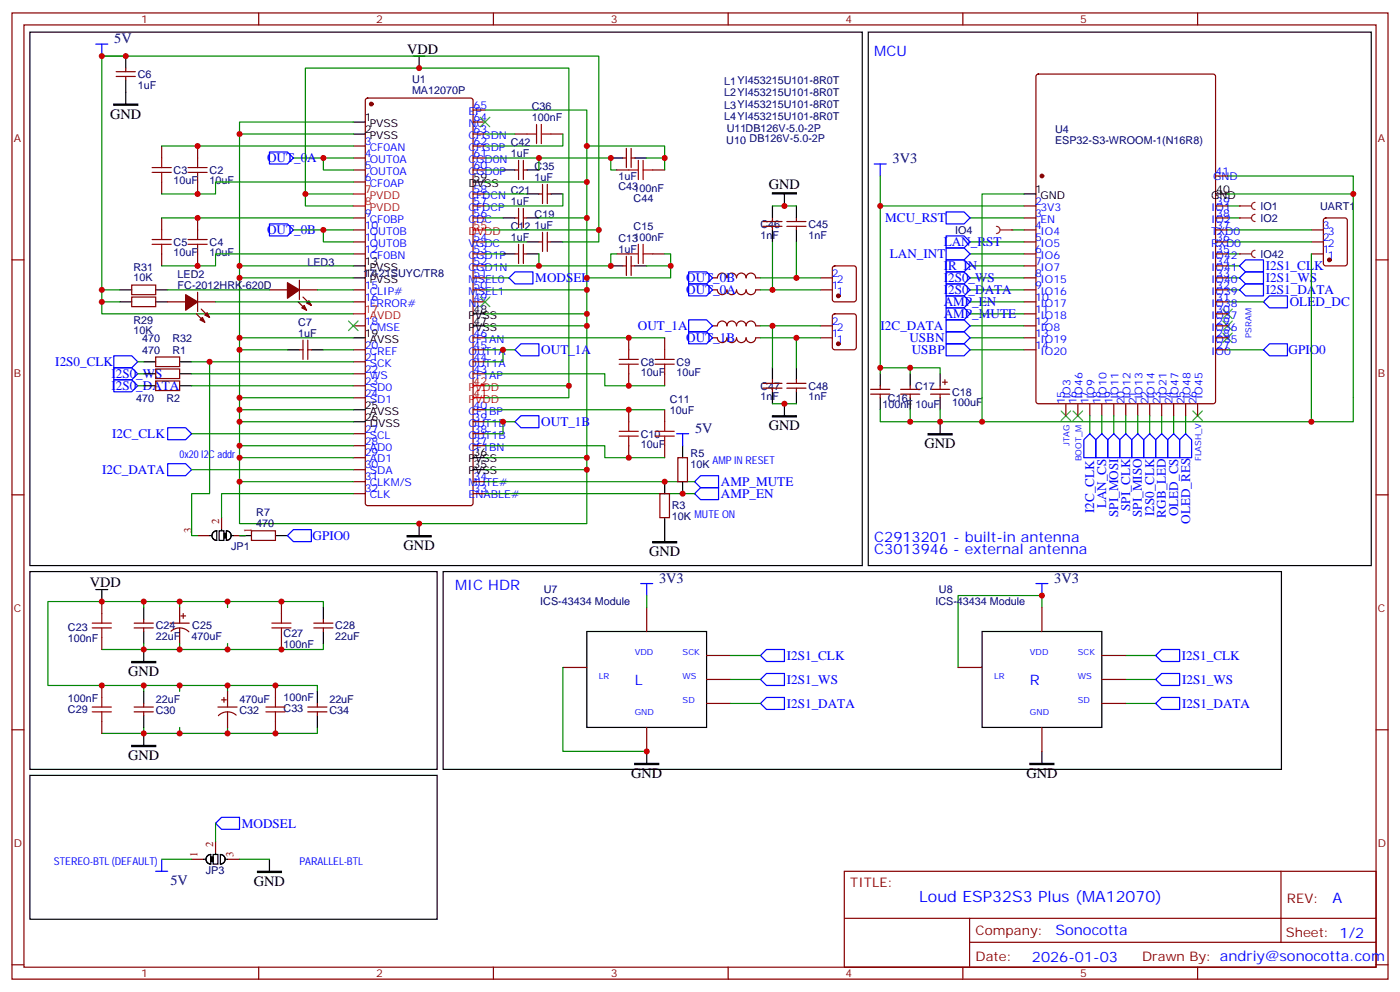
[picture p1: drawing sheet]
<svg xmlns="http://www.w3.org/2000/svg" width="412mm" height="292mm" viewBox="0 0 412 292" stroke-linecap="round" stroke-linejoin="round" font-family="sans-serif">
<g fill="none" stroke="#870000" stroke-width=".35">
<path d="M3.5 3.8h405.4v284.3h-405.4zM7.1 7.3h398.2v277.3h-398.2zM76.2 3.8v3.5M145.3 3.8v3.5M214.5 3.8v3.5M283.6 3.8v3.5M352.8 3.8v3.5M305.4 22l.5-.2h51.5l.6 .4 .1 95.9-.5 .7h-51.7l-.7-.4v-95.9zM358.1 51.8h3.5M3.5 76.5h3.6M245.4 78.5l.5-.3h5.6l.7 .5v9.4l-.4 .7h-5.9l-.7-.4v-9.4zM301.6 60.6h3.6"/>
<path d="M301.6 64.1h3.6M301.6 67.7h3.6M301.6 71.2h3.6M301.6 74.7h3.6M301.6 78.2h3.6M358.1 60.6h3.5M358.1 64.1h3.5M358.1 67.7h3.5M358.1 71.2h3.5M358.1 74.7h3.5M358.1 78.2h3.5M405.3 76.5h3.6"/>
<path d="M241.7 99.4h3.5M241.7 95.9h3.5M241.7 85.3h3.5M241.7 81.8h3.5M245.4 92.6l.5-.2h5.6l.7 .4v9.4l-.4 .7h-5.9l-.7-.4v-9.4zM301.6 99.4h3.6M301.6 95.9h3.6M301.6 85.3h3.6M301.6 81.8h3.6M301.6 88.8h3.6M301.6 92.4h3.6M358.1 99.4h3.5"/>
<path d="M358.1 95.9h3.5M358.1 85.3h3.5M358.1 81.8h3.5M358.1 88.8h3.5M358.1 92.4h3.5M256.5 114.6h5.6M256.5 116h5.6M259.3 113.5v1.1M259.3 116v1.1M265.3 114.6h5.6M265.3 116h5.6M268.1 113.5v1.1"/>
<path d="M268.1 116v1.1M274.1 114.6h5.7M274.1 116h5.7M276.9 113.5v1.1M276.9 116v1.1M277.6 112.5h1.4M278.3 111.8v1.4M301.6 102.9h3.6M314 118.8v3.5M317.5 118.8v3.5M321 118.8v3.5M324.6 118.8v3.5"/>
<path d="M328.1 118.8v3.5M331.6 118.8v3.5M335.1 118.8v3.5M338.7 118.8v3.5M342.2 118.8v3.5M345.7 118.8v3.5M349.2 118.8v3.5M352.8 118.8v3.5M358.1 102.9h3.5M3.5 145.6h3.6M405.3 145.6h3.6M30 177v3.6"/>
<path d="M52.9 178.8v4.6M82.9 177v3.6M190.5 178.8v7M306.9 178.8v7M30 187.6v3.5M39.5 184.8h5.7M39.5 183.4h5.7M42.3 182.3v1.1M42.3 184.8v1M50.1 183.4h5.6M50.4 185.8a3.8 3.8 0 0 1 5.2 .1M52.9 184.8v4.6"/>
<path d="M53.3 181.3h1.4M54 180.6v1.4M82.9 187.6v3.5M92.4 184.8h5.7M92.4 183.4h5.7M95.2 182.3v1.1M95.2 184.8v1M165.8 196.4h7.1M208.1 192.9h7.1M208.1 200h7.1M282.2 196.4h7.1M324.6 192.9h7"/>
<path d="M324.6 200h7M3.5 214.8h3.6M30 201.7v3.5M30 212.3v3.5M39.5 208.1h5.7M39.5 209.5h5.7M42.3 207v1.1M42.3 209.5v1M64.2 208.1h5.6M65.3 206h1.4M66 205.2v1.5M67 203.5v4.6"/>
<path d="M67 209.5v4.6M69.6 210.4a3.8 3.8 0 0 0-5.3 .2M81.1 201.7v3.5M81.1 212.3v3.5M90.7 208.1h5.6M90.7 209.5h5.6M93.5 207v1.1M93.5 209.5v1M190.5 214.1v7M208.1 207h7.1M306.9 214.1v7M324.6 207h7"/>
<path d="M405.3 214.8h3.6M248.7 256.4h156.6v28.2h-156.6zM377.3 256.4v20.9M248.7 270.2h156.5M285.6 277.3h119.6M285.6 270.2v14.2M3.5 283.9h3.6M76.2 284.6v3.5M145.3 284.6v3.5M214.5 284.6v3.5M283.6 284.6v3.5M352.8 284.6v3.5"/>
<path d="M405.3 283.9h3.6"/>
</g>
<g fill="none" stroke="#000" stroke-width=".35">
<path d="M8.8 9.5h245.2v156.9h-245.2zM301.6 57.1h3.6M358.1 57.1h3.5M259.3 110v3.5M259.3 117.1v3.5M268.1 110v3.5M268.1 117.1v3.5M276.9 110v3.5M276.9 117.1v3.5M8.8 168.2h120v58.2h-120zM28.2 173.5h3.5M30 173.5v3.5"/>
<path d="M42.3 178.8v3.5M95.2 178.8v3.5M130.5 168.2h247v58.2h-247zM42.3 185.8v3.6M42.3 191.1v3.6M95.2 185.8v3.6M172.9 185.8h35.2v28.3h-35.2zM289.3 185.8h35.3v28.3h-35.3zM42.3 203.5v3.5M42.3 210.5v3.6M42.3 215.8v3.6M93.5 203.5v3.5"/>
<path d="M93.5 210.5v3.6M190.5 221.1v3.5M306.9 221.1v3.5"/>
</g>
<g fill="#870000" stroke="#870000" stroke-width=".35">
<circle cx="246.9" cy="101.2" r=".53"/>
<circle cx="246.9" cy="87.1" r=".53"/>
<circle cx="306.9" cy="51.8" r=".53"/>
</g>
<path d="M38.8 194.7h7.1v.3h-7.1zM38.8 219.4h7.1v.3h-7.1zM187 224.6h7v.4h-7zM303.4 224.6h7v.4h-7z" fill="#000" stroke="#000" stroke-width=".35"/>
<g fill="none" stroke="#008700" stroke-width=".35">
<path d="M298.1 67.7h3.5M361.6 67.7h3.5M361.6 60.6h3.5M361.6 64.1h3.5M361.6 71.2h3.5M361.6 74.7h3.5M361.6 78.2h3.5M361.6 81.8h3.5M361.6 85.3h3.5M361.6 88.8h10.6M342.2 122.3v5.3M345.7 122.3v5.3"/>
<path d="M349.2 122.3v5.3M42.3 177v1.8M52.9 178.8v-1.8h-38.8v24.7h28.2v1.8M52.9 177h14.1v1.8M67 177h28.2v1.8M190.5 175.3v3.5M306.9 178.8v-3.5h-24.7v21.1M42.3 189.4v1.7M52.9 189.4v1.7h-22.9M67 189.4v1.7h-14.1M95.2 189.4v1.7h-28.2M165.8 196.4v24.7h24.7"/>
<path d="M215.2 200h8.8M215.2 192.9h8.8M331.6 200h8.8M331.6 192.9h8.8M42.3 214.1v1.7h-12.3M42.3 201.7h10.6v1.8M52.9 214.1v1.7h-10.6M52.9 201.7h14.1v1.8M67 201.7h26.5v1.8M67 214.1v1.7h-14.1M93.5 214.1v1.7h-26.5M215.2 207h8.8"/>
<path d="M331.6 207h8.8"/>
</g>
<g fill="none" stroke="#a10000" stroke-width=".35">
<path d="M27.2 184.8h5.6M27.2 183.4h5.6M30 180.6v2.8M30 184.8v2.8M80.1 184.8h5.6M80.1 183.4h5.6M82.9 180.6v2.8M82.9 184.8v2.8M27.2 208.1h5.6M27.2 209.5h5.6M30 205.2v2.9M30 209.5v2.8"/>
<path d="M78.3 208.1h5.7M78.3 209.5h5.7M81.1 205.2v2.9M81.1 209.5v2.8"/>
</g>
<g fill="none" stroke="#00f" stroke-width=".35">
<path d="M373.9 87.1h5.3v3.5h-5.3l-1.7-1.8zM345.7 127.6l1.8 1.8v5.3h-3.5v-5.3zM349.2 127.6l1.8 1.8v5.3h-3.5v-5.3zM188.7 171.7h3.6M190.5 171.7v3.6M305.2 171.7h3.5M306.9 171.7v3.6M224 200l1.8-1.8h5.3v3.5h-5.3zM224 192.9l1.8-1.8h5.3v3.6h-5.3zM340.4 192.9l1.8-1.8h5.3v3.6h-5.3zM340.4 200l1.8-1.8h5.3v3.5h-5.3zM224 207l1.8-1.8h5.3v3.6h-5.3z"/>
<path d="M340.4 207l1.8-1.8h5.3v3.6h-5.3z"/>
</g>
<path d="M360.2 90.9l2.8 2.9M360.2 94.5l2.8 2.8M360.2 98l2.8 2.8M363 90.9l-2.8 2.9M363 94.5l-2.8 2.8M363 98l-2.8 2.8M312.6 120.9l2.8 2.9M315.4 120.9l-2.8 2.9M316.1 120.9l2.8 2.9M318.9 120.9l-2.8 2.9M351.4 120.9l2.8 2.9M354.2 120.9l-2.8 2.9" fill="none" stroke="#3c3" stroke-width=".35"/>
<path d="M365.1 74.7h3.6M369.7 73.7a1.06 1.06 0 0 0-1 1 1.06 1.06 0 0 0 1 1.1" fill="none" stroke="#8c2424" stroke-width=".35"/>
<circle cx="365.1" cy="74.7" r=".18" fill="#8c2424"/>
<path d="M293.5 66.6a1.06 1.06 0 0 1 1.1 1.1 1.06 1.06 0 0 1-1.1 1M294.6 67.7h3.5" fill="none" stroke="#8c2424" stroke-width=".35"/>
<circle cx="298.1" cy="67.7" r=".18" fill="#8c2424"/>
<path d="M365.1 64.1h3.6M369.7 63.1a1.06 1.06 0 0 0-1 1 1.06 1.06 0 0 0 1 1.1" fill="none" stroke="#8c2424" stroke-width=".35"/>
<circle cx="365.1" cy="64.1" r=".18" fill="#8c2424"/>
<path d="M369.7 59.5a1.06 1.06 0 0 0-1 1.1 1.06 1.06 0 0 0 1 1.1M365.1 60.6h3.6" fill="none" stroke="#8c2424" stroke-width=".35"/>
<circle cx="365.1" cy="60.6" r=".18" fill="#8c2424"/>
<g fill="none" stroke="#008700" stroke-width=".35">
<path d="M30 16.5h146.4v54.7h-10.6M37 16.5h-7v75.9h74.1M70.6 39.4h33.5M142.9 32.4h30v121.7h-102.3v-118.2h33.5M142.9 39.4h8.8M165.8 39.4v3.6h-22.9M47.6 43h56.5M86.4 46.5h8.8M90 57.1h14.1M104.1 53.6h-40.6v3.5h-15.9M104.1 46.5h-8.9v3.5h8.9M142.9 46.5h15.8v3.5"/>
<path d="M142.9 57.1h12.3M142.9 53.6h30M142.9 50h5.3M158.7 46.5h21.2v3.5h1.8M165.8 57.1v3.5h-22.9M172.9 43h22.9v3.5M190.5 46.5h5.3v3.5M259.3 51.8v58.2M301.6 57.1h-12.3v67h-12.4M361.6 51.8h37v72.3h-109.3M361.6 57.1h37M47.6 64.1h56.5"/>
<path d="M70.6 78.2h33.5M86.4 67.7h17.7M95.2 67.7v3.5h8.9M104.1 60.6h-14.1v-40.6h77.6v93.5h-24.7M104.1 74.7h-40.6v3.5h-15.9M142.9 71.2h12.3M142.9 74.7h5.3M142.9 64.1h5.3M142.9 67.7h33.5M158.7 74.7v3.5h-15.8M158.7 64.1h14.2M181.7 74.7h-1.8v3.5h-21.2"/>
<path d="M195.8 74.7h1.8v3.5h-7.1M197.6 78.2v3.6h-24.7M227.5 71.2v14.1h14.2M227.5 60.6h7.1M234.6 71.2v10.6h7.1M259.3 60.6h42.3M285.8 71.2h15.8M285.8 74.7h15.8M285.8 78.2h15.8M285.8 64.1h15.8M365.1 71.2h21.2M365.1 67.7h21.2"/>
<path d="M386.3 74.7v49.4M30 85.3h5.3M30 88.8h5.3M49.4 85.3h30M63.5 88.8h40.6M70.6 99.4h33.5M70.6 81.8h33.5M93.5 85.3h10.6M142.9 99.4h52.9M142.9 95.9h30M142.9 85.3h30M142.9 81.8h7"/>
<path d="M142.9 92.4h30M224 81.8h10.6M224 99.4h10.6M224 95.9h3.5M224 85.3h3.5M241.7 99.4h-7.1v8.8M241.7 95.9h-14.2v12.3M285.8 99.4h15.8M285.8 95.9h15.8M285.8 85.3h15.8M285.8 81.8h15.8M285.8 88.8h15.8"/>
<path d="M285.8 92.4h15.8M40.6 106.5h1.7M40.6 110h1.7M40.6 113.5h1.7M56.4 106.5h47.7M56.4 110h47.7M56.4 113.5h47.7M61.7 106.5v38.8h-5.3v12.3h1.8M70.6 102.9h14.1M70.6 117.1h33.5M95.2 102.9h8.9M142.9 110h35.3v3.5h17.6"/>
<path d="M142.9 102.9h8.8M148.2 102.9v3.6h-5.3M167.6 113.5v3.6h-24.7M227.5 118.8h7.1M259.3 108.2h8.8v1.8M268.1 108.2h8.8v1.8M285.8 102.9h15.8M361.6 102.9h10.6M56.4 138.2h47.7M56.4 127.6h47.7M70.6 134.7h33.5M70.6 120.6h33.5"/>
<path d="M70.6 124.1h33.5M70.6 131.2h33.5M142.9 131.2h35.3v3.5h17.6M142.9 134.7h30M142.9 138.2h30M142.9 120.6h52.9M142.9 124.1h8.8M148.2 124.1v3.5h-5.3M259.3 120.6v3.5h8.8M268.1 120.6v3.5h8.8v-3.5M321 122.3v5.3M324.6 122.3v5.3"/>
<path d="M328.1 122.3v5.3M331.6 122.3v5.3M335.1 122.3v5.3M338.7 122.3v5.3M70.6 141.7h33.5M70.6 157.6h1.7M104.1 145.3h-38.8v7M142.9 145.3h61.7M142.9 141.7h61.7M47.6 252.9h8.8M63.5 242.3v5.3M70.6 252.9h8.8"/>
</g>
<g fill="none" stroke="#00f" stroke-width=".35">
<path d="M28.2 13h3.5M30 13v3.5M79.4 44.7h5.3l1.7 1.8-1.7 1.8h-5.3zM257.5 48.3h3.6M259.3 48.3v3.5M79.4 65.9h5.3l1.7 1.8-1.7 1.7h-5.3zM278.7 69.4h5.3l1.8 1.8-1.8 1.8h-5.3zM278.7 73h5.3l1.8 1.7-1.8 1.8h-5.3zM278.7 76.5h5.3l1.8 1.7-1.8 1.8h-5.3zM278.7 62.4h5.3l1.8 1.7-1.8 1.8h-5.3zM365.1 78.2l1.8-1.7h5.3v3.5h-5.3zM149.9 81.8l1.8-1.8h5.3v3.5h-5.3z"/>
<path d="M202.8 94.1h5.3l1.8 1.8-1.8 1.7h-5.3zM202.8 97.6h5.3l1.8 1.8-1.8 1.8h-5.3zM202.8 83.5h5.3l1.8 1.8-1.8 1.8h-5.3zM202.8 80h5.3l1.8 1.8-1.8 1.7h-5.3zM278.7 97.6h5.3l1.8 1.8-1.8 1.8h-5.3zM278.7 83.5h5.3l1.8 1.8-1.8 1.8h-5.3zM278.7 94.1h5.3l1.8 1.8-1.8 1.7h-5.3zM278.7 80h5.3l1.8 1.8-1.8 1.7h-5.3zM278.7 87.1h5.3l1.8 1.7-1.8 1.8h-5.3zM278.7 90.6h5.3l1.8 1.8-1.8 1.7h-5.3zM365.1 81.8l1.8-1.8h5.3v3.5h-5.3zM365.1 85.3l1.8-1.8h5.3v3.6h-5.3z"/>
<path d="M33.5 111.8h5.3l1.8 1.7-1.8 1.8h-5.3zM33.5 108.2h5.3l1.8 1.8-1.8 1.8h-5.3zM33.5 104.7h5.3l1.8 1.8-1.8 1.7h-5.3zM151.7 102.9l1.8-1.7h5.2v3.5h-5.2zM278.7 101.2h5.3l1.8 1.7-1.8 1.8h-5.3zM373.9 101.2h5.3v3.5h-5.3l-1.7-1.8zM49.4 136.5h5.3l1.7 1.7-1.7 1.8h-5.3zM49.4 125.9h5.3l1.7 1.7-1.7 1.8h-5.3zM151.7 124.1l1.8-1.8h5.2v3.6h-5.2zM199.3 127.6h3.5M201.1 127.6v3.6M321 127.6l1.8 1.8v5.3h-3.5v-5.3z"/>
<path d="M322.8 129.4l1.8-1.8 1.7 1.8v5.3h-3.5zM328.1 127.6l1.7 1.8v5.3h-3.5v-5.3zM329.8 129.4l1.8-1.8 1.8 1.8v5.3h-3.6zM335.1 127.6l1.8 1.8v5.3h-3.5v-5.3zM338.7 127.6l1.7 1.8v5.3h-3.5v-5.3zM342.2 127.6l1.8 1.8v5.3h-3.6v-5.3zM84.7 157.6l1.7-1.7h5.3v3.5h-5.3zM204.6 145.3l1.8-1.8h5.3v3.5h-5.3zM204.6 141.7l1.8-1.7h5.3v3.5h-5.3zM45.9 256.4h3.5M47.6 252.9v3.5M63.5 242.3l1.8-1.8h5.3v3.6h-5.3z"/>
</g>
<g fill="none" stroke="#000" stroke-width=".35">
<path d="M37 16.5v3.5M121.7 16.5h3.5M123.5 16.5v3.5M255.8 9.5h148.1v156.9h-148.1zM37 23.6v7M104.1 35.9h3.5M104.1 39.4h3.5M139.3 53.6h3.6M148.2 50h3.5M155.2 57.1h3.5M155.2 50h3.5M162.3 57.1h3.5"/>
<path d="M179.9 46.5h3.5M187 46.5h3.5M231.1 57.1v3.5M104.1 78.2h3.5M148.2 74.7h3.5M148.2 64.1h3.5M155.2 74.7h3.5M155.2 71.2h3.5M155.2 64.1h3.5M162.3 71.2h3.5M179.9 78.2h3.5M187 78.2h3.5"/>
<path d="M227.5 60.6v3.5M227.5 67.7v3.5M234.6 60.6v3.5M234.6 67.7v3.5M35.3 85.3h3.5M35.3 88.8h3.5M45.9 85.3h3.5M45.9 88.8h3.5M104.1 81.8h3.5M104.1 99.4h3.5M139.3 95.9h3.6M139.3 92.4h3.6"/>
<path d="M42.3 106.5h3.6M42.3 110h3.6M42.3 113.5h3.6M52.9 106.5h3.5M52.9 110h3.5M52.9 113.5h3.5M84.7 102.9h3.5M91.7 102.9h3.5M227.5 108.2v3.6M227.5 115.3v3.5M231.1 118.8v3.5M234.6 108.2v3.6"/>
<path d="M234.6 115.3v3.5M104.1 120.6h3.5M104.1 124.1h3.5M139.3 138.2h3.6M139.3 134.7h3.6M201.1 131.2v3.5M276.9 124.1v3.5M61.7 157.6h.7M62.7 156.8l1.2-.6-.1 2.8a1.41 1.41 0 0 1-1.2-.7 1.41 1.41 0 0 1 .1-1.5zM64.6 156.2h1.4v2.8h-1.4zM65.3 155.9v.3M66.7 156.2a1.41 1.41 0 0 1 1.4 1.4 1.41 1.41 0 0 1-1.4 1.4z"/>
<path d="M68.1 157.6h.7M70.6 157.6h3.5M81.1 157.6h3.6M123.5 154.1v3.5M195.8 141.7v3.6M195.8 152.3v7.1M201.1 141.7v3.6M8.8 228.2h120v42.3h-120zM60 252.9h.7M61.3 251.7l.8-.2v2.8a1.41 1.41 0 0 1-1.4-1 1.41 1.41 0 0 1 .6-1.6zM62.8 251.5h1.4v2.8h-1.4zM63.5 251.1v.4"/>
<path d="M64.9 251.5a1.41 1.41 0 0 1 1.4 1.4 1.41 1.41 0 0 1-1.4 1.4zM66.3 252.9h.7M79.4 252.9v3.5"/>
</g>
<path d="M33.5 30.6h7.1v.4h-7.1zM227.5 56.7h7.1v.4h-7.1zM227.5 122.3h7.1v.4h-7.1zM273.4 127.6h7.1v.4h-7.1zM66 156.9h.7v1.4h-.7zM119.9 157.6h7.1v.4h-7.1zM192.3 159.4h7v.3h-7zM62.1 252.2h.7v1.4h-.7zM75.8 256.4h7.1v.4h-7.1z" fill="#000" stroke="#000" stroke-width=".35"/>
<g fill="none" stroke="#870000" stroke-width=".35">
<path d="M34.2 22.5h5.7M34.2 21.1h5.7M37 20v1.1M37 22.5v1.1M107.8 29.1l.5-.2h30.3l.7 .4v118.8l-.4 .6-30.6 .1-.6-.5-.1-118.7zM139.3 39.4h3.6M139.3 35.9h3.6M139.3 32.4h3.6M151.7 39.4h3.5M162.3 39.4h3.5M47.6 43v3.5M47.6 53.6v3.5"/>
<path d="M58.2 43v3.5M58.2 53.6v3.5M104.1 43h3.5M104.1 46.5h3.5M104.1 50h3.5M104.1 53.6h3.5M139.3 43h3.6M139.3 46.5h3.6M139.3 50h3.6M139.3 57.1h3.6M151.7 50h1.1M152.8 47.2v5.6"/>
<path d="M154.2 50h1M154.2 47.2v5.6M158.7 57.1h1.1M159.8 54.3v5.6M161.2 57.1h1.1M161.2 54.3v5.6M181.7 50h3.5M183.4 46.5h1.1M184.5 43.7v5.6M185.9 46.5h1.1M185.9 43.7v5.6M192.3 50h3.5"/>
<path d="M47.6 64.1v3.6M47.6 74.7v3.5M58.2 64.1v3.6M58.2 74.7v3.5M104.1 74.7h3.5M104.1 71.2h3.5M104.1 67.7h3.5M104.1 64.1h3.5M139.3 74.7h3.6M139.3 71.2h3.6M139.3 64.1h3.6M139.3 78.2h3.6"/>
<path d="M139.3 60.6h3.6M151.7 74.7h1.1M151.7 64.1h1.1M152.8 61.3v5.7M152.8 71.9v5.6M154.2 74.7h1M154.2 64.1h1M154.2 61.3v5.7M154.2 71.9v5.6M158.7 71.2h1.1M159.8 68.4v5.6M161.2 71.2h1.1"/>
<path d="M161.2 68.4v5.6M181.7 74.7h3.5M183.4 78.2h1.1M184.5 75.4v5.7M185.9 78.2h1.1M185.9 75.4v5.7M192.3 74.7h3.5M224.7 66.6h5.7M224.7 65.2h5.7M227.5 64.1v1.1M227.5 66.6v1.1M231.8 66.6h5.6"/>
<path d="M231.8 65.2h5.6M234.6 64.1v1.1M234.6 66.6v1.1M386.3 74.7h3.5M386.3 71.2h3.5M386.3 67.7h3.5M390.1 64.3l.4-.2h5.7l.6 .5 .1 12.9-.5 .7h-5.9l-.6-.4-.1-13zM38.8 83.9h7.1v2.8h-7.1zM38.8 87.4h7.1v2.8h-7.1zM49.4 88.8h5.3M57.9 92.4l2.4 2.4M58.2 88.8h5.3"/>
<path d="M58.2 86v5.7M59.3 90.9l2.4 2.5M79.4 85.3h5.3M87.8 88.8l2.5 2.5M88.2 85.3h5.3M88.2 82.5v5.6M89.3 87.4l2.4 2.5M104.1 85.3h3.5M104.1 88.8h3.5M104.1 95.9h3.5M139.3 85.3h3.6M139.3 88.8h3.6"/>
<path d="M139.3 99.4h3.6M139.3 81.8h3.6M185.2 99.4v3.5M195.8 99.4v3.5M209.9 81.8h1.4a1.41 1.41 0 0 1 1.4-1.4 1.41 1.41 0 0 1 1.4 1.4M209.9 85.3h1.4a1.41 1.41 0 0 0 1.4 1.4 1.41 1.41 0 0 0 1.4-1.4 1.41 1.41 0 0 0 1.4 1.4 1.41 1.41 0 0 0 1.5-1.4 1.41 1.41 0 0 0 1.4 1.4 1.41 1.41 0 0 0 1.4-1.4 1.41 1.41 0 0 0 1.4 1.4 1.41 1.41 0 0 0 1.4-1.4h1.4M209.9 95.9h1.4a1.41 1.41 0 0 1 1.4-1.4 1.41 1.41 0 0 1 1.4 1.4 1.41 1.41 0 0 1 1.4-1.4 1.41 1.41 0 0 1 1.5 1.4 1.41 1.41 0 0 1 1.4-1.4 1.41 1.41 0 0 1 1.4 1.4 1.41 1.41 0 0 1 1.4-1.4 1.41 1.41 0 0 1 1.4 1.4h1.4M209.9 99.4h1.4a1.41 1.41 0 0 0 1.4 1.4 1.41 1.41 0 0 0 1.4-1.4 1.41 1.41 0 0 0 1.4 1.4 1.41 1.41 0 0 0 1.5-1.4 1.41 1.41 0 0 0 1.4 1.4 1.41 1.41 0 0 0 1.4-1.4 1.41 1.41 0 0 0 1.4 1.4 1.41 1.41 0 0 0 1.4-1.4h1.4M214.1 81.8a1.41 1.41 0 0 1 1.5-1.4 1.41 1.41 0 0 1 1.4 1.4M217 81.8a1.41 1.41 0 0 1 1.4-1.4 1.41 1.41 0 0 1 1.4 1.4M219.8 81.8a1.41 1.41 0 0 1 1.4-1.4 1.41 1.41 0 0 1 1.4 1.4M222.6 81.8h1.4"/>
<path d="M45.9 105.1h7v2.8h-7zM45.9 108.6h7v2.8h-7zM45.9 112.1h7v2.8h-7zM88.2 102.9h1.1M89.3 100.1v5.7M90.7 102.9h1M90.7 100.1v5.7M104.1 102.9h3.5M104.1 106.5h3.5M104.1 110h3.5M104.1 113.5h3.5M104.1 117.1h3.5"/>
<path d="M139.3 102.9h3.6M139.3 106.5h3.6M139.3 110h3.6M185.2 110v3.5M195.8 110v3.5M224.7 114.2h5.7M224.7 112.8h5.7M227.5 111.8v1M227.5 114.2v1.1M231.8 114.2h5.6M231.8 112.8h5.6M234.6 111.8v1"/>
<path d="M234.6 114.2v1.1M104.1 127.6h3.5M104.1 131.2h3.5M104.1 134.7h3.5M104.1 138.2h3.5M139.3 127.6h3.6M139.3 131.2h3.6M139.3 124.1h3.6M139.3 120.6h3.6M185.2 120.6v3.5M185.2 131.2v3.5M195.8 120.6v3.5"/>
<path d="M195.8 131.2v3.5M199.7 134.7h2.8v7h-2.8zM74.1 156.2h7v2.8h-7zM104.1 141.7h3.5M104.1 145.3h3.5M139.3 141.7h3.6M139.3 145.3h3.6M194.4 145.3h2.8v7h-2.8z"/>
</g>
<g fill="#870000" stroke="#870000" stroke-width=".35">
<path d="M90.3 89.2l.7-.7 .7 1.4z"/>
<path d="M88.9 90.6l.7-.7 .7 1.4z"/>
<path d="M84.7 83.2l3.5 2.1-3.5 2.5z"/>
<path d="M61 92l.7 1.4-1.4-.7z"/>
<path d="M58.9 94.1l.7-.7 .7 1.4z"/>
<path d="M54.7 86.7l3.5 2.1-3.5 2.5z"/>
<circle cx="391.6" cy="76.5" r=".53"/>
<circle cx="109.4" cy="30.6" r=".53"/>
</g>
<path d="M104.1 57.1h3.5M104.1 60.6h3.5M139.3 67.7h3.6M104.1 92.4h3.5M139.3 117.1h3.6M139.3 113.5h3.6" fill="none" stroke="#f00" stroke-width=".35"/>
<g fill="none" stroke="#a10000" stroke-width=".35">
<path d="M155.2 39.4h2.8M158 36.6v5.7M159.5 39.4h2.8M159.5 36.6v5.7M44.8 49.3h5.6M44.8 50.7h5.6M47.6 46.5v2.8M47.6 50.7v2.9M55.4 49.3h5.6M55.4 50.7h5.6M58.2 46.5v2.8M58.2 50.7v2.9"/>
<path d="M185.2 50h2.8M188 47.2v5.6M189.4 47.2v5.6M189.4 50h2.9M44.8 70.5h5.6M44.8 71.9h5.6M47.6 67.7v2.8M47.6 71.9v2.8M55.4 70.5h5.6M55.4 71.9h5.6M58.2 67.7v2.8M58.2 71.9v2.8"/>
<path d="M185.2 74.7h2.8M188 71.9v5.6M189.4 74.7h2.9M189.4 71.9v5.6M182.4 105.8h5.6M182.4 107.2h5.6M185.2 102.9v2.9M185.2 107.2v2.8M193 105.8h5.6M193 107.2h5.6M195.8 102.9v2.9M195.8 107.2v2.8"/>
<path d="M182.4 126.9h5.6M182.4 128.3h5.6M185.2 124.1v2.8M185.2 128.3v2.9M193 126.9h5.6M193 128.3h5.6M195.8 124.1v2.8M195.8 128.3v2.9"/>
</g>
<path d="M141.5 34.5l2.8 2.8M144.3 34.5l-2.8 2.8M102.7 94.5l2.8 2.8M105.5 94.5l-2.8 2.8M141.5 87.4l2.8 2.8M144.3 87.4l-2.8 2.8" fill="none" stroke="#3c3" stroke-width=".35"/>
<path d="M58.2 157.6h3.5M65.3 152.3v3.6M68.8 157.6h3.5M56.4 252.9h3.6M63.5 247.6v3.5M67 252.9h3.6" fill="none" stroke="#850000" stroke-width=".35"/>
<g fill="#c00">
<circle cx="82.9" cy="177" r=".88"/>
<circle cx="67" cy="177" r=".88"/>
<circle cx="82.9" cy="191.1" r=".88"/>
<circle cx="67" cy="191.1" r=".88"/>
<circle cx="81.1" cy="215.8" r=".88"/>
<circle cx="81.1" cy="201.7" r=".88"/>
<circle cx="67" cy="201.7" r=".88"/>
<circle cx="42.3" cy="215.8" r=".88"/>
<circle cx="52.9" cy="201.7" r=".88"/>
<circle cx="42.3" cy="201.7" r=".88"/>
<circle cx="30" cy="201.7" r=".88"/>
<circle cx="52.9" cy="191.1" r=".88"/>
<circle cx="52.9" cy="177" r=".88"/>
<circle cx="30" cy="177" r=".88"/>
<circle cx="42.3" cy="177" r=".88"/>
<circle cx="42.3" cy="191.1" r=".88"/>
<circle cx="190.5" cy="221.1" r=".88"/>
<circle cx="306.9" cy="175.3" r=".88"/>
<circle cx="398.6" cy="57.1" r=".88"/>
<circle cx="289.3" cy="124.1" r=".88"/>
<circle cx="268.1" cy="124.1" r=".88"/>
<circle cx="276.9" cy="124.1" r=".88"/>
<circle cx="259.3" cy="60.6" r=".88"/>
<circle cx="268.1" cy="108.2" r=".88"/>
<circle cx="259.3" cy="108.2" r=".88"/>
<circle cx="386.3" cy="124.1" r=".88"/>
<circle cx="70.6" cy="39.4" r=".88"/>
<circle cx="123.5" cy="154.1" r=".88"/>
<circle cx="172.9" cy="134.7" r=".88"/>
<circle cx="172.9" cy="138.2" r=".88"/>
<circle cx="58.2" cy="43" r=".88"/>
<circle cx="58.2" cy="57.1" r=".88"/>
<circle cx="95.3" cy="46.5" r=".88"/>
<circle cx="90" cy="57.1" r=".88"/>
<circle cx="95.3" cy="67.7" r=".88"/>
<circle cx="58.2" cy="64.1" r=".88"/>
<circle cx="58.2" cy="78.2" r=".88"/>
<circle cx="70.6" cy="78.2" r=".88"/>
<circle cx="70.6" cy="81.8" r=".88"/>
<circle cx="70.6" cy="99.4" r=".88"/>
<circle cx="70.6" cy="102.9" r=".88"/>
<circle cx="70.6" cy="120.6" r=".88"/>
<circle cx="70.6" cy="124.1" r=".88"/>
<circle cx="195.8" cy="141.7" r=".88"/>
<circle cx="148.2" cy="124.1" r=".88"/>
<circle cx="148.2" cy="102.9" r=".88"/>
<circle cx="185.2" cy="99.4" r=".88"/>
<circle cx="185.2" cy="113.5" r=".88"/>
<circle cx="123.5" cy="20" r=".88"/>
<circle cx="167.6" cy="113.5" r=".88"/>
<circle cx="201.1" cy="145.3" r=".88"/>
<circle cx="185.2" cy="120.6" r=".88"/>
<circle cx="185.2" cy="134.7" r=".88"/>
<circle cx="172.9" cy="92.4" r=".88"/>
<circle cx="172.9" cy="95.9" r=".88"/>
<circle cx="172.9" cy="81.8" r=".88"/>
<circle cx="197.6" cy="78.2" r=".88"/>
<circle cx="30" cy="16.5" r=".88"/>
<circle cx="37" cy="16.5" r=".88"/>
<circle cx="176.4" cy="67.7" r=".88"/>
<circle cx="158.8" cy="78.2" r=".88"/>
<circle cx="172.9" cy="64.1" r=".88"/>
<circle cx="172.9" cy="53.6" r=".88"/>
<circle cx="158.8" cy="46.5" r=".88"/>
<circle cx="179.9" cy="78.2" r=".88"/>
<circle cx="179.9" cy="46.5" r=".88"/>
<circle cx="172.9" cy="43" r=".88"/>
<circle cx="195.8" cy="46.5" r=".88"/>
<circle cx="231.1" cy="118.8" r=".88"/>
<circle cx="231.1" cy="60.6" r=".88"/>
<circle cx="234.6" cy="81.8" r=".88"/>
<circle cx="227.5" cy="85.3" r=".88"/>
<circle cx="227.5" cy="95.9" r=".88"/>
<circle cx="234.6" cy="99.4" r=".88"/>
<circle cx="30" cy="88.8" r=".88"/>
<circle cx="30" cy="85.3" r=".88"/>
<circle cx="172.9" cy="85.3" r=".88"/>
<circle cx="70.6" cy="117.1" r=".88"/>
<circle cx="70.6" cy="131.2" r=".88"/>
<circle cx="70.6" cy="134.7" r=".88"/>
<circle cx="70.6" cy="141.7" r=".88"/>
<circle cx="61.7" cy="106.5" r=".88"/>
<circle cx="67" cy="215.8" r=".88"/>
<circle cx="52.9" cy="215.8" r=".88"/>
</g>
<text font-size="4.6" fill="#00f" x="270.8" y="265.4">Loud ESP32S3 Plus (MA12070)</text>
<g font-size="4.2" fill="#000080">
<text x="33.6" y="12.7">5V</text>
<text x="262.9" y="48">3V3</text>
<text x="204.7" y="127.3">5V</text>
<text x="194.1" y="171.4">3V3</text>
<text x="310.6" y="171.4">3V3</text>
<text x="50.2" y="260.3">5V</text>
</g>
<g font-size="4.2">
<text x="119.9" y="15.8">VDD</text>
<text x="32.5" y="34.9">GND</text>
<text x="226.5" y="55.7">GND</text>
<text x="226.5" y="126.7">GND</text>
<text x="272.3" y="132">GND</text>
<text x="118.9" y="161.9">GND</text>
<text x="191.2" y="163.7">GND</text>
<text x="26.5" y="172.8">VDD</text>
<text x="37.7" y="198.9">GND</text>
<text x="37.7" y="223.6">GND</text>
<text x="185.9" y="229">GND</text>
<text x="302.3" y="229">GND</text>
<text x="74.8" y="260.7">GND</text>
</g>
<g font-size="4.2" fill="#00f">
<text x="257.5" y="16.5">MCU</text>
<text x="257.5" y="159.4">C2913201 - built-in antenna</text>
<text x="257.5" y="162.9">C3013946 - external antenna</text>
<text x="134.1" y="173.5">MIC HDR</text>
<text x="187" y="201.7">L</text>
<text x="303.4" y="201.7">R</text>
<text x="392.5" y="265.7">A</text>
<text x="310.9" y="275.2">Sonocotta</text>
<text x="304" y="283">2026-01-03</text>
</g>
<g font-size="3.9" fill="#00f">
<text x="78.7" y="47.8">OUT_0A</text>
<text x="260.8" y="65.4">MCU_RST</text>
<text x="78.7" y="68.9">OUT_0B</text>
<text x="262.1" y="76">LAN_INT</text>
<text x="278" y="72.4">LAN_RST</text>
<text x="157.7" y="83.1">MODSEL</text>
<text x="202.1" y="83">OUT_0B</text>
<text x="278" y="83">I2S0_WS</text>
<text x="278" y="79.5">IR_IN</text>
<text x="372.9" y="79.5">I2S1_CLK</text>
<text x="372.9" y="83">I2S1_WS</text>
<text x="202.1" y="86.6">OUT_0A</text>
<text x="278" y="86.5">I2S0_DATA</text>
<text x="372.9" y="86.5">I2S1_DATA</text>
<text x="278" y="90.1">AMP_EN</text>
<text x="278" y="93.6">AMP_MUTE</text>
<text x="379.9" y="90">OLED_DC</text>
<text x="187.9" y="97.1">OUT_1A</text>
<text x="202.1" y="100.7">OUT_1B</text>
<text x="259.4" y="97.1">I2C_DATA</text>
<text x="267.9" y="100.8">USBN</text>
<text x="16.3" y="107.7">I2S0_CLK</text>
<text x="159.5" y="104.2">OUT_1A</text>
<text x="268.6" y="104.3">USBP</text>
<text x="379.6" y="104.2">GPIO0</text>
<text x="32.8" y="111.2">I2S0_WS</text>
<text x="32.8" y="114.8">I2S0_DATA</text>
<text x="159.5" y="125.4">OUT_1B</text>
<text x="33" y="128.9">I2C_CLK</text>
<text x="30.1" y="139.4">I2C_DATA</text>
<text x="212.4" y="142.9">AMP_MUTE</text>
<text x="212.4" y="146.5">AMP_EN</text>
<text x="325.8" y="149.6" transform="rotate(-90 325.8 149.6)">LAN_CS</text>
<text x="322.3" y="151" transform="rotate(-90 322.3 151)">I2C_CLK</text>
<text x="329.4" y="152.1" transform="rotate(-90 329.4 152.1)">SPI_MOSI</text>
<text x="332.9" y="150.3" transform="rotate(-90 332.9 150.3)">SPI_CLK</text>
<text x="336.3" y="152.1" transform="rotate(-90 336.3 152.1)">SPI_MISO</text>
<text x="339.9" y="151.9" transform="rotate(-90 339.9 151.9)">I2S0_CLK</text>
<text x="343.4" y="152.3" transform="rotate(-90 343.4 152.3)">RGB_LED</text>
<text x="347" y="151.9" transform="rotate(-90 347 151.9)">OLED_CS</text>
<text x="350.6" y="154.2" transform="rotate(-90 350.6 154.2)">OLED_RES</text>
<text x="92.1" y="158.9">GPIO0</text>
<text x="231.7" y="194.1">I2S1_CLK</text>
<text x="348.2" y="194.2">I2S1_CLK</text>
<text x="231.8" y="201.2">I2S1_WS</text>
<text x="348.2" y="201.2">I2S1_WS</text>
<text x="231.8" y="208.3">I2S1_DATA</text>
<text x="348.2" y="208.2">I2S1_DATA</text>
<text x="71.3" y="243.6">MODSEL</text>
</g>
<g font-size="3.9" fill="#800">
<text x="250.5" y="261">TITLE:</text>
<text x="379.1" y="265.7">REV:</text>
<text x="287.4" y="275.2">Company:</text>
<text x="378.7" y="275.8">Sheet: 1/2</text>
<text x="287.4" y="282.9">Date:</text>
<text x="336.4" y="282.9">Drawn By: andriy@sonocotta.com</text>
</g>
<g font-size="3.2" fill="#800">
<text x="41.6" y="6.8">1</text>
<text x="110.8" y="6.8">2</text>
<text x="179.9" y="6.8">3</text>
<text x="249.1" y="6.8">4</text>
<text x="318.2" y="6.8">5</text>
<text x="4.1" y="41.9">A</text>
<text x="405.9" y="41.9">A</text>
<text x="4.1" y="111.1">B</text>
<text x="405.9" y="111.1">B</text>
<text x="4.1" y="180.2">C</text>
<text x="405.9" y="180.2">C</text>
<text x="4.1" y="249.3">D</text>
<text x="405.9" y="249.3">D</text>
<text x="41.6" y="287.6">1</text>
<text x="110.8" y="287.6">2</text>
<text x="179.9" y="287.6">3</text>
<text x="249.1" y="287.6">4</text>
<text x="318.2" y="287.6">5</text>
</g>
<g font-size="3.2" fill="#000080">
<text x="40.6" y="22.9">C6</text>
<text x="40.6" y="26.1">1uF</text>
<text x="121.4" y="27.7">MA12070P</text>
<text x="121.4" y="24.5">U1</text>
<text x="213.4" y="25">L1YI453215U101-8R0T</text>
<text x="213.4" y="28.1">L2YI453215U101-8R0T</text>
<text x="156.6" y="35.6">100nF</text>
<text x="156.6" y="32.4">C36</text>
<text x="213.4" y="32">L3YI453215U101-8R0T</text>
<text x="213.4" y="35.3">L4YI453215U101-8R0T</text>
<text x="214.1" y="38.8">U11DB126V-5.0-2P</text>
<text x="310.8" y="39.1">U4</text>
<text x="150.4" y="46.1">1uF</text>
<text x="150.4" y="43">C42</text>
<text x="213.9" y="42.3">U10 DB126V-5.0-2P</text>
<text x="310.8" y="42.4">ESP32-S3-WROOM-1(N16R8)</text>
<text x="51.2" y="51.2">C3</text>
<text x="61.7" y="51.2">C2</text>
<text x="157.5" y="53.2">1uF</text>
<text x="157.5" y="50">C35</text>
<text x="182.2" y="52.8">1uF</text>
<text x="51.2" y="54.3">10uF</text>
<text x="61.7" y="54.3">10uF</text>
<text x="150.4" y="57.1">C21</text>
<text x="182.2" y="56">C43100nF</text>
<text x="186.6" y="59.5">C44</text>
<text x="150.4" y="60.3">1uF</text>
<text x="157.5" y="64.1">C19</text>
<text x="371.3" y="65.3">IO2</text>
<text x="371.3" y="61.8">IO1</text>
<text x="388.9" y="61.7">UART1</text>
<text x="150.4" y="70.8">1uF</text>
<text x="150.4" y="67.7">C12</text>
<text x="157.5" y="67.3">1uF</text>
<text x="182.2" y="71.2">C13100nF</text>
<text x="186.6" y="67.7">C15</text>
<text x="224" y="70.2">1nF</text>
<text x="224" y="67">C46</text>
<text x="238.1" y="70.2">1nF</text>
<text x="238.1" y="67">C45</text>
<text x="281.3" y="68.8">IO4</text>
<text x="51.2" y="75.4">10uF</text>
<text x="51.2" y="72.3">C5</text>
<text x="61.7" y="75.4">10uF</text>
<text x="61.7" y="72.3">C4</text>
<text x="182.2" y="74.4">1uF</text>
<text x="371.3" y="75.9">IO42</text>
<text x="39.3" y="82.8">10K</text>
<text x="39.3" y="79.7">R31</text>
<text x="52.3" y="81.8">LED2</text>
<text x="90.5" y="78.2">LED3</text>
<text x="107" y="81.4">17-21SUYC/TR8</text>
<text x="52.3" y="84.9">FC-2012HRK-620D</text>
<text x="39.3" y="95.2">R29</text>
<text x="87.9" y="95.9">C7</text>
<text x="39.3" y="98.4">10K</text>
<text x="41.9" y="100.6">470</text>
<text x="50.8" y="100.6">R32</text>
<text x="87.9" y="99.1">1uF</text>
<text x="41.9" y="104.1">470</text>
<text x="50.8" y="104.1">R1</text>
<text x="188.7" y="107.6">C8</text>
<text x="199.3" y="107.6">C9</text>
<text x="188.7" y="110.7">10uF</text>
<text x="199.3" y="110.7">10uF</text>
<text x="40.1" y="118.2">470</text>
<text x="49.1" y="118.2">R2</text>
<text x="197.3" y="118.6">C11</text>
<text x="224" y="117.8">1nF</text>
<text x="224" y="114.7">C47</text>
<text x="238.1" y="117.8">1nF</text>
<text x="238.1" y="114.7">C48</text>
<text x="259.9" y="119.9">100nF</text>
<text x="261.6" y="118.2">C16</text>
<text x="269.5" y="114.7">C17</text>
<text x="269.6" y="120">10uF</text>
<text x="280.5" y="119.6">100uF</text>
<text x="280.5" y="116.4">C18</text>
<text x="197.3" y="121.7">10uF</text>
<text x="188.7" y="131.9">10uF</text>
<text x="188.7" y="128.8">C10</text>
<text x="203.4" y="137.6">10K</text>
<text x="203.4" y="134.4">R5</text>
<text x="197.9" y="149.9">R3</text>
<text x="75.5" y="155.2">470</text>
<text x="75.5" y="152">R7</text>
<text x="197.9" y="153.1">10K MUTE ON</text>
<text x="68.1" y="162">JP1</text>
<text x="159.1" y="178.2">ICS-43434 Module</text>
<text x="160.2" y="174.6">U7</text>
<text x="275.6" y="178.2">ICS-43434 Module</text>
<text x="276.6" y="174.6">U8</text>
<text x="20" y="185.6">C23</text>
<text x="45.9" y="185.2">C24</text>
<text x="56.6" y="185.2">C25</text>
<text x="98.8" y="185.2">C28</text>
<text x="20" y="188.8">100nF</text>
<text x="45.9" y="188.4">22uF</text>
<text x="56.4" y="188.4">470uF</text>
<text x="83.5" y="190.5">100nF</text>
<text x="83.5" y="187.3">C27</text>
<text x="98.8" y="188.4">22uF</text>
<text x="20" y="206.5">100nF</text>
<text x="20" y="209.7">C29</text>
<text x="45.9" y="206.9">22uF</text>
<text x="70.6" y="206.9">470uF</text>
<text x="83.5" y="206.4">100nF</text>
<text x="83.5" y="209.6">C33</text>
<text x="97" y="206.9">22uF</text>
<text x="45.9" y="210.1">C30</text>
<text x="70.6" y="210.1">C32</text>
<text x="97" y="210.1">C34</text>
<text x="60.7" y="257.2">JP3</text>
</g>
<g font-size="3.2">
<text x="107.4" y="35.6">1</text>
<text x="107.4" y="39.1">2</text>
<text x="108.9" y="37.3">PVSS</text>
<text x="108.9" y="40.9">PVSS</text>
<text x="139.5" y="53.2">59</text>
<text x="138" y="55">DVSS</text>
<text x="305" y="56.7">1</text>
<text x="306.5" y="58.5">GND</text>
<text x="356.8" y="58.5">GND</text>
<text x="358.2" y="56.7">40</text>
<text x="107.4" y="77.9">13</text>
<text x="107.4" y="81.4">14</text>
<text x="108.9" y="79.7">PVSS</text>
<text x="108.9" y="83.2">PVSS</text>
<text x="138" y="93.8">PVSS</text>
<text x="139.5" y="95.5">47</text>
<text x="139.5" y="92">48</text>
<text x="107.4" y="99.1">19</text>
<text x="108.9" y="100.8">AVSS</text>
<text x="138" y="97.3">PVSS</text>
<text x="107.4" y="120.2">25</text>
<text x="107.4" y="123.8">26</text>
<text x="108.9" y="122">AVSS</text>
<text x="108.9" y="125.5">DVSS</text>
<text x="138" y="136.1">PVSS</text>
<text x="139.5" y="137.9">35</text>
<text x="139.5" y="134.3">36</text>
<text x="138" y="139.6">PVSS</text>
</g>
<g font-size="3.2" fill="#00f">
<text x="138" y="33.8">EP</text>
<text x="139.5" y="35.6">64</text>
<text x="139.5" y="32">65</text>
<text x="138" y="40.9">CFGDN</text>
<text x="138" y="37.3">NC</text>
<text x="139.5" y="39.1">63</text>
<text x="107.4" y="42.6">3</text>
<text x="107.4" y="46.1">4</text>
<text x="108.9" y="44.4">CF0AN</text>
<text x="108.9" y="47.9">OUT0A</text>
<text x="138" y="47.9">CGD0N</text>
<text x="138" y="44.4">CFGDP</text>
<text x="139.5" y="46.1">61</text>
<text x="139.5" y="42.6">62</text>
<text x="107.4" y="49.7">5</text>
<text x="107.4" y="53.2">6</text>
<text x="108.9" y="51.4">OUT0A</text>
<text x="138" y="51.4">CGD0P</text>
<text x="139.5" y="49.7">60</text>
<text x="357.4" y="52.8">GND</text>
<text x="358.1" y="51.4">41</text>
<text x="108.9" y="55">CF0AP</text>
<text x="138" y="58.5">CFDCN</text>
<text x="139.5" y="56.7">58</text>
<text x="107.4" y="63.8">9</text>
<text x="108.9" y="65.5">CF0BP</text>
<text x="138" y="65.5">CDC</text>
<text x="138" y="62">CFDCP</text>
<text x="139.5" y="63.8">56</text>
<text x="139.5" y="60.3">57</text>
<text x="305" y="60.3">2</text>
<text x="305" y="63.8">3</text>
<text x="306.5" y="62">3V3</text>
<text x="306.5" y="65.5">EN</text>
<text x="356.8" y="65.5">IO2</text>
<text x="356.8" y="62">IO1</text>
<text x="358.2" y="63.8">38</text>
<text x="358.2" y="60.3">39</text>
<text x="107.4" y="67.3">10</text>
<text x="107.4" y="70.8">11</text>
<text x="108.9" y="69.1">OUT0B</text>
<text x="139.5" y="70.8">54</text>
<text x="305" y="67.3">4</text>
<text x="305" y="70.8">5</text>
<text x="306.5" y="69.1">IO4</text>
<text x="356.8" y="69.1">TXD0</text>
<text x="358.2" y="70.8">36</text>
<text x="358.2" y="67.3">37</text>
<text x="389.6" y="70.8">2</text>
<text x="389.6" y="67.3">3</text>
<text x="391.1" y="69.1">3</text>
<text x="107.4" y="74.4">12</text>
<text x="108.9" y="72.6">OUT0B</text>
<text x="108.9" y="76.1">CF0BN</text>
<text x="138" y="76.1">CGD1P</text>
<text x="138" y="72.6">VGDC</text>
<text x="139.5" y="77.9">52</text>
<text x="139.5" y="74.4">53</text>
<text x="305" y="74.4">6</text>
<text x="305" y="77.9">7</text>
<text x="306.5" y="72.6">IO5</text>
<text x="306.5" y="76.1">IO6</text>
<text x="356.8" y="76.1">IO42</text>
<text x="356.8" y="72.6">RXD0</text>
<text x="358.2" y="77.9">34</text>
<text x="358.2" y="74.4">35</text>
<text x="389.6" y="74.4">1</text>
<text x="391.1" y="76.1">1</text>
<text x="391.1" y="72.6">2</text>
<text x="138" y="83.2">MSEL0</text>
<text x="138" y="79.7">CGD1N</text>
<text x="139.5" y="81.4">51</text>
<text x="245" y="81.4">2</text>
<text x="246.5" y="83.2">2</text>
<text x="305" y="81.4">8</text>
<text x="306.5" y="79.7">IO7</text>
<text x="306.5" y="83.2">IO15</text>
<text x="356.8" y="83.2">IO40</text>
<text x="356.8" y="79.7">IO41</text>
<text x="358.2" y="81.4">33</text>
<text x="107.4" y="84.9">15</text>
<text x="107.4" y="88.5">16</text>
<text x="108.9" y="86.7">CLIP#</text>
<text x="138" y="86.7">MSEL1</text>
<text x="139.5" y="88.5">49</text>
<text x="139.5" y="84.9">50</text>
<text x="245" y="84.9">1</text>
<text x="246.5" y="86.7">1</text>
<text x="305" y="84.9">9</text>
<text x="305" y="88.5">10</text>
<text x="306.5" y="86.7">IO16</text>
<text x="356.8" y="86.7">IO39</text>
<text x="358.2" y="88.5">31</text>
<text x="358.2" y="84.9">32</text>
<text x="107.4" y="95.5">18</text>
<text x="108.9" y="90.2">ERROR#</text>
<text x="138" y="90.2">NC</text>
<text x="245" y="95.5">2</text>
<text x="305" y="92">11</text>
<text x="305" y="95.5">12</text>
<text x="306.5" y="90.2">IO17</text>
<text x="306.5" y="93.8">IO18</text>
<text x="356.8" y="93.8">IO37</text>
<text x="356.8" y="90.2">IO38</text>
<text x="358.2" y="95.5">29</text>
<text x="358.2" y="92">30</text>
<text x="108.9" y="97.3">CMSE</text>
<text x="138" y="100.8">CF1AN</text>
<text x="139.5" y="99.1">46</text>
<text x="245" y="99.1">1</text>
<text x="246.5" y="100.8">1</text>
<text x="246.5" y="97.3">2</text>
<text x="305" y="99.1">13</text>
<text x="306.5" y="97.3">IO8</text>
<text x="306.5" y="100.8">IO19</text>
<text x="356.8" y="100.8">IO35</text>
<text x="356.8" y="97.3">IO36</text>
<text x="358.2" y="99.1">28</text>
<text x="107.4" y="102.6">20</text>
<text x="107.4" y="106.1">21</text>
<text x="108.9" y="104.4">CREF</text>
<text x="108.9" y="107.9">SCK</text>
<text x="138" y="107.9">OUT1A</text>
<text x="138" y="104.4">OUT1A</text>
<text x="139.5" y="106.1">44</text>
<text x="139.5" y="102.6">45</text>
<text x="305" y="102.6">14</text>
<text x="306.5" y="104.4">IO20</text>
<text x="356.8" y="104.4">IO0</text>
<text x="358.2" y="102.6">27</text>
<text x="107.4" y="109.6">22</text>
<text x="107.4" y="113.2">23</text>
<text x="108.9" y="111.4">WS</text>
<text x="138" y="111.4">CF1AP</text>
<text x="139.5" y="109.6">43</text>
<text x="107.4" y="116.7">24</text>
<text x="108.9" y="114.9">SD0</text>
<text x="108.9" y="118.5">SD1</text>
<text x="313.6" y="119" transform="rotate(-90 313.6 119)">15</text>
<text x="315.4" y="117.5" transform="rotate(-90 315.4 117.5)">IO3</text>
<text x="317.1" y="119" transform="rotate(-90 317.1 119)">16</text>
<text x="318.9" y="117.5" transform="rotate(-90 318.9 117.5)">IO46</text>
<text x="320.7" y="119" transform="rotate(-90 320.7 119)">17</text>
<text x="322.4" y="117.5" transform="rotate(-90 322.4 117.5)">IO9</text>
<text x="324.2" y="119" transform="rotate(-90 324.2 119)">18</text>
<text x="326" y="117.5" transform="rotate(-90 326 117.5)">IO10</text>
<text x="327.7" y="119" transform="rotate(-90 327.7 119)">19</text>
<text x="329.5" y="117.5" transform="rotate(-90 329.5 117.5)">IO11</text>
<text x="331.3" y="119" transform="rotate(-90 331.3 119)">20</text>
<text x="333" y="117.5" transform="rotate(-90 333 117.5)">IO12</text>
<text x="334.8" y="119" transform="rotate(-90 334.8 119)">21</text>
<text x="336.5" y="117.5" transform="rotate(-90 336.5 117.5)">IO13</text>
<text x="338.3" y="119" transform="rotate(-90 338.3 119)">22</text>
<text x="340.1" y="117.5" transform="rotate(-90 340.1 117.5)">IO14</text>
<text x="341.8" y="119" transform="rotate(-90 341.8 119)">23</text>
<text x="343.6" y="117.5" transform="rotate(-90 343.6 117.5)">IO21</text>
<text x="345.4" y="119" transform="rotate(-90 345.4 119)">24</text>
<text x="347.1" y="117.5" transform="rotate(-90 347.1 117.5)">IO47</text>
<text x="348.9" y="119" transform="rotate(-90 348.9 119)">25</text>
<text x="350.7" y="117.5" transform="rotate(-90 350.7 117.5)">IO48</text>
<text x="352.4" y="119" transform="rotate(-90 352.4 119)">26</text>
<text x="354.2" y="117.5" transform="rotate(-90 354.2 117.5)">IO45</text>
<text x="138" y="125.5">OUT1B</text>
<text x="138" y="122">CF1BP</text>
<text x="139.5" y="123.8">39</text>
<text x="139.5" y="120.2">40</text>
<text x="107.4" y="127.3">27</text>
<text x="107.4" y="130.8">28</text>
<text x="108.9" y="129">SCL</text>
<text x="138" y="129">OUT1B</text>
<text x="139.5" y="130.8">37</text>
<text x="139.5" y="127.3">38</text>
<text x="52.9" y="134.7">0x20 I2C addr</text>
<text x="107.4" y="134.3">29</text>
<text x="107.4" y="137.9">30</text>
<text x="108.9" y="132.6">AD0</text>
<text x="108.9" y="136.1">AD1</text>
<text x="138" y="132.6">CF1BN</text>
<text x="209.9" y="136.5">AMP IN RESET</text>
<text x="107.4" y="141.4">31</text>
<text x="108.9" y="139.6">SDA</text>
<text x="108.9" y="143.2">CLKM/S</text>
<text x="138" y="143.2">MUTE#</text>
<text x="139.5" y="141.4">34</text>
<text x="107.4" y="144.9">32</text>
<text x="108.9" y="146.7">CLK</text>
<text x="138" y="146.7">ENABLE#</text>
<text x="139.5" y="144.9">33</text>
<text x="15.9" y="254.6">STEREO-BTL (DEFAULT)</text>
<text x="88.2" y="254.6">PARALLEL-BTL</text>
</g>
<g font-size="3.2" fill="#f00">
<text x="107.4" y="56.7">7</text>
<text x="108.9" y="58.5">PVDD</text>
<text x="107.4" y="60.3">8</text>
<text x="108.9" y="62">PVDD</text>
<text x="138" y="69.1">DVDD</text>
<text x="139.5" y="67.3">55</text>
<text x="107.4" y="92">17</text>
<text x="108.9" y="93.8">AVDD</text>
<text x="139.5" y="113.2">42</text>
<text x="138" y="118.5">PVDD</text>
<text x="138" y="114.9">PVDD</text>
<text x="139.5" y="116.7">41</text>
</g>
<g font-size="3.2" fill="#840000">
<text x="64.6" y="154.1" transform="rotate(-90 64.6 154.1)">2</text>
<text x="56.4" y="156.9" transform="rotate(-90 56.4 156.9)">3</text>
<text x="74.1" y="156.9" transform="rotate(-90 74.1 156.9)">1</text>
<text x="62.8" y="249.3" transform="rotate(-90 62.8 249.3)">2</text>
<text x="58.2" y="252.2" transform="rotate(-90 58.2 252.2)">1</text>
<text x="68.8" y="252.2" transform="rotate(-90 68.8 252.2)">3</text>
</g>
<g font-size="2.5" fill="#00f">
<text x="368.7" y="99.4" transform="rotate(-90 368.7 99.4)">PSRAM</text>
<text x="315" y="131.2" transform="rotate(-90 315 131.2)">JTAG</text>
<text x="318.6" y="135.7" transform="rotate(-90 318.6 135.7)">BOOT_M</text>
<text x="353.8" y="135.7" transform="rotate(-90 353.8 135.7)">FLASH_V</text>
<text x="187" y="192.9">VDD</text>
<text x="201.1" y="192.9">SCK</text>
<text x="303.4" y="192.9">VDD</text>
<text x="317.5" y="192.9">SCK</text>
<text x="176.4" y="200">LR</text>
<text x="201.1" y="200">WS</text>
<text x="292.8" y="200">LR</text>
<text x="317.5" y="200">WS</text>
<text x="201.1" y="207">SD</text>
<text x="317.5" y="207">SD</text>
<text x="187" y="210.5">GND</text>
<text x="303.4" y="210.5">GND</text>
</g>
</svg>
